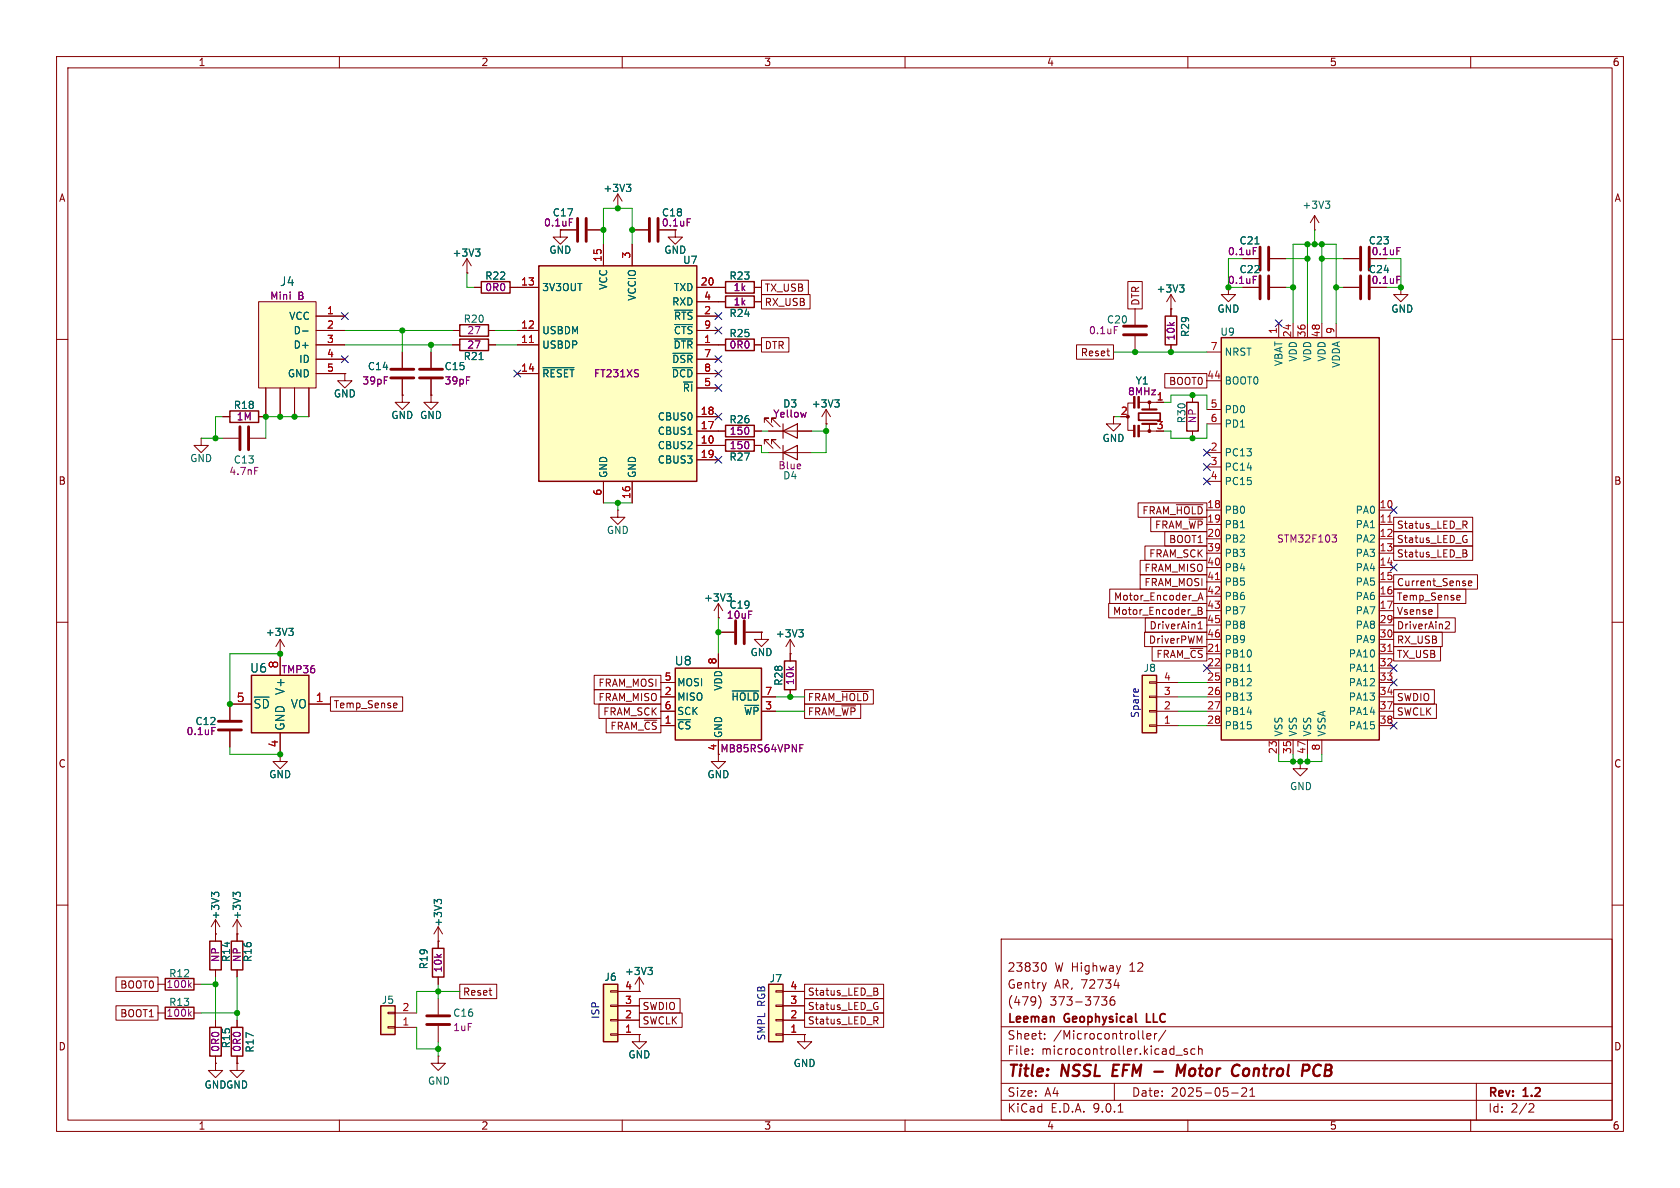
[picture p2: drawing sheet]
<svg xmlns="http://www.w3.org/2000/svg" width="297mm" height="210mm" viewBox="0 0 297 210" stroke-linecap="round" stroke-linejoin="round" font-family="sans-serif">
<g fill="none" stroke="#840000" stroke-width=".18">
<path d="M10 10h277v190h-277zM12 12h273v186h-273zM60 10v2M110 10v2M160 10v2M210 10v2M260 10v2M10 60h2M285 60h2M10 110h2M285 110h2M10 160h2"/>
<path d="M177 166h108v32h-108zM183.7 176.1a1.74 1.74 0 0 1-.1 2.2M184.5 170.2a.81 .81 0 0 1 .5 .6 .81 .81 0 0 1-.3 .8l-.2 .1M194.7 176.2h1l-.5 .6 .4 .1 .1 .5-.3 .3h-.4M197 174.2h.9M197 176.2a.59 .59 0 0 0-.8 .6v.6l.2 .2 .4 .1 .2-.1 .1-.5-.1-.3h-.5l-.3 .3M197.7 173.7v1M285 160h2M60 198v2M110 198v2M160 198v2M177 194.5h108"/>
<path d="M177 191.5h108M177 187.5h108M177 181.5h108M182.5 186.3v.1M182.5 185.5v.1M184.7 183.6v.1M184.7 182.8v.1M197 191.5v3M197.7 196.6h.8M202 182.2v1.3l.2 .2M202.7 183.2l.8-.1-.1-.3-.4-.1-.3 .2 .1 .7h.6M204.1 182.7v1"/>
<path d="M204.5 182.7l-.3 .1-.1 .2M206.1 182.1l-1.3 2M207.9 186.5h1.1M209.9 185.5l-.4-.1-.2 .2 .1 .2 .5 .2v.3h-.6M210 198v2M211.2 185.5l-.4-.1-.3 .3v.4l.2 .2h.5M211.9 185.5l.2-.1 .4 .1v.9M211.9 184.9v1.5M217.7 193.2h1.2M219.5 192.4l.6-.1 .2 .1 .1 .3-.9 1.1h.9M221 193.8h.8M221 192.7l.4-.4v1.5"/>
<path d="M260 198v2M261 191.5v6.5M270.5 195.1l.5 .1 .2 .3-1 1.1h1"/>
</g>
<path d="M196.9 188.2l-.3 2h1M204.1 189.4h1.5M208 190.2l.2-2 .5 1.4 .9-1.4-.3 2M220.5 188.9a.62 .62 0 0 0-.7 .4v.7a.52 .52 0 0 0 .8 .1M233.5 188.4a.88 .88 0 0 0-1 0 .88 .88 0 0 0-.3 1 .69 .69 0 0 0 .3 .7 .69 .69 0 0 0 .8-.1" fill="none" stroke="#840000" stroke-width=".4"/>
<path d="M202.7 179.2v1.5h.7" fill="none" stroke="#840000" stroke-width=".3"/>
<path d="M67.3 177.8h2.5v5.1h-2.5z" fill="#ffffc2"/>
<path d="M206 55.9h2v5.1h-2zM128.3 77.7h5v2.1h-5zM128.3 75.2h5v2h-5zM67.3 177.8h2.5v5.1h-2.5z" fill="none" stroke="#840000" stroke-width=".25"/>
<g fill="none" stroke="#840000" stroke-width=".18">
<path d="M200.7 54.6v2.8M200.7 59.4v2.8M207 54.6v1.3M127 78.7h1.3M127 76.2h1.3M133.3 78.7h1.3M133.3 76.2h1.3M146 74.9h.1M146 72.4l-.7 1.3M146 72.4l.8 1.3M146 72.4v2.5M196.8 73.7v1.2h-1.2l1.2 1.3 1.3-1.3h-1.3"/>
<path d="M196.8 73.7h.1M207 61v1.2M68.6 178.9h1.2v.3h-1.2zM69.8 179.1h3.9M68.6 181.5h1.2v.2h-1.2zM69.8 181.6h3.9"/>
</g>
<path d="M147.6 70.7h.7l-.4 .5M148.1 71.2l.2 .2v.3l-.2 .3" fill="none" stroke="#006464" stroke-width=".18"/>
<path d="M198.6 57.7h4.1M198.6 59.2h4.1" fill="none" stroke="#840000" stroke-width=".51"/>
<path d="M119.4 118.1h15.2v12.7h-15.2z" fill="#ffffc2"/>
<path d="M85.1 49.8h5.1v2h-5.1zM119.4 118.1h15.2v12.7h-15.2zM138.7 116.8h2v5.1h-2z" fill="none" stroke="#840000" stroke-width=".25"/>
<g fill="none" stroke="#840000" stroke-width=".18">
<path d="M83.8 50.8h1.3M90.2 50.8h1.2M99.1 40.6v1.3h1.2l-1.2 1.3-1.3-1.3h1.3M127 109.2h.1M127 106.7v2.5M127 115.6v2.5M127 111.8h2.8M127 106.7l-.8 1.3M127 106.7l.8 1.3M131.8 111.8h2.8M134.6 111.8v1.2h1.3l-1.3 1.3-1.3-1.3h1.3M134.6 111.8h.1"/>
<path d="M139.7 115.6h.1M139.7 113v3.8M139.7 113l-.8 1.3M139.7 113l.8 1.3M116.8 120.7h2.6M116.8 123.2h2.6M116.8 125.7h2.6M116.8 128.3h2.6M127 130.8v2.6M134.6 123.2h2.6M134.6 125.7h2.6M139.7 121.9v1.3"/>
</g>
<path d="M128.5 105h.8l-.4 .5M129.1 105.5l.2 .2v.3M141.2 111.3h.8l-.4 .5M141.8 111.8l.2 .2v.4l-.2 .2M129.4 122.1h4.7" fill="none" stroke="#006464" stroke-width=".18"/>
<path d="M141.4 132.2h.4M141.4 131.6h.6" fill="none" stroke="#840084" stroke-width=".18"/>
<path d="M130 109.7v4.1M131.6 109.7v4.1" fill="none" stroke="#840000" stroke-width=".51"/>
<path d="M106.7 174h2.5v10.2h-2.5z" fill="#ffffc2"/>
<path d="M106.7 174h2.5v10.2h-2.5z" fill="none" stroke="#840000" stroke-width=".25"/>
<path d="M107.9 177.7h1.3v.2h-1.3zM107.9 175.1h1.3v.3h-1.3zM109.2 177.8h3.8M109.2 175.3h3.8M107.9 182.8h1.3v.2h-1.3zM107.9 180.2h1.3v.3h-1.3zM109.2 182.9h3.8M109.2 180.3h3.8M113 182.9v1.3h1.3l-1.3 1.2-1.2-1.2h1.2M113 182.9h.1" fill="none" stroke="#840000" stroke-width=".18"/>
<path d="M95.2 47h28v38.1h-28z" fill="#ffffc2"/>
<path d="M95.2 47h28v38.1h-28z" fill="none" stroke="#840000" stroke-width=".25"/>
<g fill="none" stroke="#840000" stroke-width=".18">
<path d="M91.4 50.8h3.8M91.4 58.4h3.8M106.7 43.2v3.8M111.8 43.2v3.8M111.8 40.6h2.8M119.4 40.6v1.3h1.2l-1.2 1.3-1.3-1.3h1.3M123.2 50.8h3.8M123.2 58.4h3.8M123.2 53.3h3.8M123.2 55.9h3.8M91.4 61h3.8M91.4 66h3.8"/>
<path d="M123.2 61h3.8M123.2 66h3.8M123.2 63.5h3.8M123.2 68.6h3.8M123.2 73.7h3.8M123.2 76.2h3.8M123.2 78.7h3.8M106.7 85.1v3.8M111.8 85.1v3.8M123.2 81.3h3.8M127 133.4v1.2h1.3l-1.3 1.3-1.3-1.3h1.3M113 175.3h.1"/>
<path d="M113 172.7l-.7 1.3M113 172.7l.8 1.3M113 172.7v2.6M142.2 182.9v1.3h-1.2l1.2 1.2 1.3-1.2h-1.3M142.2 182.9h.1"/>
</g>
<path d="M93.6 60.5h.7" fill="none" stroke="#a90000" stroke-width=".18"/>
<path d="M119.2 59.9h3.3M119.3 54.8h3.2M119.3 57.4h3.2M96 65h5.5M118.9 65h3.6M119 62.5h3.5M114.5 171h.8l-.4 .5M115.1 171.5l.2 .2v.3l-.2 .3" fill="none" stroke="#006464" stroke-width=".18"/>
<path d="M114.8 38.6v4.1M116.3 38.6v4.1" fill="none" stroke="#840000" stroke-width=".51"/>
<path d="M121.5 38.7h.6" fill="none" stroke="#840084" stroke-width=".18"/>
<path d="M135.9 174h2.5v10.2h-2.5z" fill="#ffffc2"/>
<path d="M135.9 174h2.5v10.2h-2.5z" fill="none" stroke="#840000" stroke-width=".25"/>
<path d="M137.2 177.7h1.2v.2h-1.2zM137.2 175.1h1.2v.3h-1.2zM138.4 177.8h3.8M138.4 175.3h3.8M137.2 182.8h1.2v.2h-1.2zM137.2 180.2h1.2v.3h-1.2zM138.4 182.9h3.8M138.4 180.3h3.8" fill="none" stroke="#840000" stroke-width=".18"/>
<path d="M201.9 119.4h2.6v10.1h-2.6z" fill="#ffffc2"/>
<path d="M209.8 71.1h2v5.1h-2zM201.9 119.4h2.6v10.1h-2.6z" fill="none" stroke="#840000" stroke-width=".25"/>
<g fill="none" stroke="#840000" stroke-width=".18">
<path d="M207 54.6h.1M207 52.1l-.8 1.2M207 52.1l.8 1.2M207 52.1v2.5M247.6 50.8v1.3h1.3l-1.3 1.2-1.2-1.2h1.2M247.6 50.8h.1M210.8 69.9v1.2M210.8 76.2v1.3M109.2 90.2v1.2h1.3l-1.3 1.3-1.3-1.3h1.3M109.2 90.2h.1M203.2 128.1h1.3v.3h-1.3zM203.2 125.6h1.3v.3h-1.3z"/>
<path d="M203.2 123.1h1.3v.2h-1.3zM203.2 120.5h1.3v.3h-1.3zM204.5 128.3h3.8M204.5 125.7h3.8M204.5 123.2h3.8M204.5 120.7h3.8"/>
</g>
<path d="M208.5 50.4h.8l-.4 .4M209.1 50.8l.2 .3v.3l-.2 .2" fill="none" stroke="#006464" stroke-width=".18"/>
<path d="M215.9 59.7h27.9v71.1h-27.9z" fill="#ffffc2"/>
<path d="M81.3 59.9h5.1v2.1h-5.1zM81.3 57.4h5.1v2h-5.1zM128.3 59.9h5v2.1h-5zM128.3 49.8h5v2h-5zM128.3 52.3h5v2.1h-5zM215.9 59.7h27.9v71.1h-27.9zM40.6 72.6h5.1v2.1h-5.1z" fill="none" stroke="#840000" stroke-width=".25"/>
<g fill="none" stroke="#840000" stroke-width=".18">
<path d="M109.2 36.8h.1M109.2 34.3l-.7 1.3M109.2 34.3l.8 1.3M109.2 34.3v2.5M80 58.4h1.3M82.5 48.3h.1M82.5 45.7l-.7 1.3M82.5 45.7l.8 1.3M82.5 45.7v2.6M86.4 58.4h1.2M99.1 40.6h2.8M103.9 40.6h2.8"/>
<path d="M127 50.8h1.3M127 53.3h1.3M133.3 50.8h1.3M133.3 53.3h1.3M217.2 50.8v1.3h-1.3l1.3 1.2 1.2-1.2h-1.2M219.7 50.8h2.8M219.7 45.7h2.8M224.5 50.8h2.8M224.5 45.7h2.8M226.1 57.2v2.5M228.6 57.2v2.5M231.1 57.2v2.5"/>
<path d="M233.7 57.2v2.5M236.2 57.2v2.5M35.6 77.5v1.2h-1.3l1.3 1.3 1.2-1.3h-1.2M35.6 77.5h.1M39.4 73.7h1.2M39.4 77.5h2.8M44.2 77.5h2.8M45.7 73.7h1.3M61 66v1.3h1.2l-1.2 1.3-1.3-1.3h1.3M61 66h.1M71.1 69.9v1.2h1.3l-1.3 1.3-1.3-1.3h1.3M71.1 69.9h.1"/>
<path d="M71.1 62.2v2.8M71.1 67.1v2.8M76.2 69.9v1.2h1.3l-1.3 1.3-1.3-1.3h1.3M76.2 69.9h.1M76.2 62.2v2.8M76.2 67.1v2.8M80 61h1.3M86.4 61h1.2M127 61h1.3M133.3 61h1.3M135.1 78.5v-.8h.8h-.8l1.6 1.5M135.1 74.7v-.8h.8h-.8l1.6 1.5"/>
<path d="M135.9 76.2h7.6M136.4 78.5v-.8h.8h-.8l1.5 1.5M136.4 74.7v-.8h.8h-.8l1.5 1.5M213.4 62.2h2.5M213.4 67.3h2.5M213.4 72.4h2.5M213.4 74.9h2.5M135.9 80h7.6M213.4 80h2.5M213.4 82.6h2.5M213.4 85.1h2.5M213.4 90.2h2.5"/>
<path d="M213.4 92.7h2.5M213.4 95.3h2.5M213.4 97.8h2.5M243.8 90.2h2.6M243.8 92.7h2.6M243.8 95.3h2.6M243.8 97.8h2.6M213.4 100.3h2.5M213.4 102.9h2.5M213.4 105.4h2.5M213.4 108h2.5M213.4 110.5h2.5"/>
<path d="M213.4 113h2.5M213.4 115.6h2.5M213.4 118.1h2.5M243.8 100.3h2.6M243.8 102.9h2.6M243.8 105.4h2.6M243.8 108h2.6M243.8 110.5h2.6M243.8 113h2.6M243.8 115.6h2.6M243.8 118.1h2.6M213.4 120.7h2.5"/>
<path d="M213.4 123.2h2.5M213.4 125.7h2.5M213.4 128.3h2.5M226.1 130.8v2.6M228.6 130.8v2.6M231.1 130.8v2.6M233.7 130.8v2.6M243.8 120.7h2.6M243.8 123.2h2.6M243.8 125.7h2.6M243.8 128.3h2.6"/>
</g>
<path d="M245.4 92.3h.7M214.9 102.5h.7M214.9 115.2h.7M245.4 115.2h.7" fill="none" stroke="#a90000" stroke-width=".18"/>
<path d="M110.7 32.6h.8l-.4 .5M111.3 33.1l.2 .2v.3l-.2 .3M84.1 44h.7l-.4 .5M84.6 44.5l.2 .2v.3l-.2 .3M221.9 43.1h.7M84.7 63.6h.7M220.5 118.7h.7M242.3 118.7h.7" fill="none" stroke="#006464" stroke-width=".18"/>
<path d="M142.5 72.9l-.2 .8M45 82.6h.6M235.5 94.6h.8l-.4 .4 .3 .2 .1 .4-.3 .2h-.3" fill="none" stroke="#840084" stroke-width=".18"/>
<path d="M102.1 38.6v4.1M103.6 38.6v4.1M222.8 43.7v4.1M222.8 48.8v4M224.3 43.7v4.1M224.3 48.8v4M42.4 75.4v4.1M43.9 75.4v4.1M69.1 65.3h4.1M69.1 66.8h4.1M74.2 65.3h4M74.2 66.8h4" fill="none" stroke="#840000" stroke-width=".51"/>
<path d="M138.4 76.2l2.6-1.3v2.6zM138.4 74.9v2.6M138.4 78.7v2.6M138.4 80l2.6-1.3v2.6z" fill="none" stroke="#840000" stroke-width=".2"/>
<path d="M45.7 53.3h10.2v15.3h-10.2z" fill="#ffffc2"/>
<g fill="none" stroke="#840000" stroke-width=".18">
<path d="M232.4 38.1l-.8 1.3M232.4 38.1l.8 1.3M232.4 38.1v2.5M45.7 53.3h10.2v15.3h-10.2zM55.9 55.9h5.1M55.9 58.4h5.1M232.4 40.6h.1M47 68.6v5.1M49.5 68.6v5.1M52.1 68.6v5.1M54.6 68.6v5.1M55.9 61h5.1"/>
<path d="M55.9 63.5h5.1M55.9 66h5.1M200.5 71.2h-1.1v4.9h1M201.4 71.1h4.3M201.4 76.2h3.1M203.2 71.1v1.2M203.2 74.9v1.3M40.6 124.5v2.8M40.6 129.3v2.8M49.5 133.4v1.2h1.3l-1.3 1.3-1.2-1.3h1.2M49.5 133.4h.1M229.9 134.6v1.3h1.2l-1.2 1.3-1.3-1.3h1.3"/>
<path d="M229.9 134.6h.1"/>
</g>
<path d="M234.3 35.6h.8l-.4 .4M234.8 36l.3 .3v.3l-.3 .2M53.5 58.5h1" fill="none" stroke="#006464" stroke-width=".18"/>
<g fill="#840000" stroke="#840000" stroke-width=".18">
<path d="M201.2 70.1h.2v2h-.2z"/>
<path d="M200.4 70.1h.3v2h-.3z"/>
<path d="M201.2 75.2h.2v2h-.2z"/>
<path d="M200.4 75.2h.3v2h-.3z"/>
<circle cx="203.2" cy="71.1" r=".25"/>
<circle cx="199.4" cy="73.7" r=".25"/>
<circle cx="203.2" cy="76.2" r=".25"/>
</g>
<path d="M201.9 72.4h2.6M201.9 74.9h2.6" fill="none" stroke="#840000" stroke-width=".38"/>
<path d="M201.3 73h3.8v1.3h-3.8z" fill="none" stroke="#840000" stroke-width=".3"/>
<path d="M38.6 127.5h4.1M38.6 129h4.1" fill="none" stroke="#840000" stroke-width=".51"/>
<path d="M44.4 119.4h10.2v10.1h-10.2z" fill="#ffffc2"/>
<path d="M44.4 119.4h10.2v10.1h-10.2zM29.2 178.1h5.1v2h-5.1zM29.2 173h5.1v2h-5.1zM37.1 166.4h2v5.1h-2zM40.9 166.4h2v5.1h-2zM76.5 167.6h2v5.1h-2zM37.1 181.6h2v5.1h-2zM40.9 181.6h2v5.1h-2z" fill="none" stroke="#840000" stroke-width=".25"/>
<g fill="none" stroke="#840000" stroke-width=".18">
<path d="M109.2 36.8h.1M55.9 58.4h5.1M55.9 55.9h5.1M82.5 48.3h.1M83.8 50.8h1.3M90.2 50.8h5M91.4 58.4h3.8M99.1 40.6h2.8M103.9 40.6h2.8M106.7 43.2v3.8M111.8 43.2v3.8M111.8 40.6h2.8"/>
<path d="M123.2 50.8h5.1M123.2 58.4h3.8M123.2 53.3h5.1M123.2 55.9h3.8M133.3 50.8h1.3M133.3 53.3h1.3M134.6 52.1h8.6v2.5h-8.6zM134.6 59.7h4.9v2.5h-4.9zM134.6 49.5h8.3v2.6h-8.3zM199.4 49.8h2.5v4.8h-2.5zM207 54.6h.1M207 54.6v1.3"/>
<path d="M219.7 45.7h2.8M219.7 50.8h2.8M224.5 45.7h2.8M224.5 50.8h2.8M237.5 45.7h2.8M237.5 50.8h2.8M247.6 50.8h.1M39.4 73.7h1.2M47 68.6v5.1h-1.3M49.5 68.6v5.1M52.1 68.6v5.1M54.6 68.6v5.1"/>
<path d="M55.9 61h5.1M55.9 66h5.1M55.9 63.5h5.1M61 66h.1M71.1 69.9h.1M71.1 62.2v2.8M71.1 67.1v2.8M76.2 69.9h.1M76.2 62.2v2.8M76.2 67.1v2.8M80 61h1.3M86.4 61h1.2"/>
<path d="M91.4 61h3.8M91.4 66h3.8M123.2 78.7h5.1M123.2 76.2h5.1M123.2 61h5.1M123.2 66h3.8M123.2 63.5h3.8M123.2 68.6h3.8M123.2 73.7h3.8M133.3 78.7h1.3M133.3 76.2h1.3M133.3 61h1.3"/>
<path d="M135.9 76.2h2.5M141 76.2h2.5M146 74.9h.1M190.3 61h6.5v2.5h-6.5zM196.8 73.7h.1M204.5 71.1h1.2M205.9 66h7.5v2.6h-7.5zM207 61v1.2M106.7 85.1v3.8M111.8 85.1v3.8M123.2 81.3h3.8M201.2 88.9h12.2v2.5h-12.2z"/>
<path d="M201.6 99.1h11.8v2.5h-11.8zM202.4 96.5h11v2.6h-11zM203.4 91.4h10v2.6h-10zM205.9 94h7.5v2.5h-7.5zM208 89.2h4.7M246.4 91.4h14v2.6h-14zM246.4 94h14v2.5h-14zM246.4 96.5h14v2.6h-14zM258.6 92.1h.5l.3 .3-.2 .3-.6 .1M258.6 97.2l.6 .1 .1 .3-.2 .2M258.6 97.8h.5M258.9 92.8l.5 .6"/>
<path d="M259 94.7h.3M259.1 97.8l.3 .2-.1 .3-.7 .2M259.1 95.4h.3v.4l-.3 .1M49.5 115.6h.1M49.5 113v6.4M49.5 113l-.7 1.3M49.5 113l.8 1.3M105 119.4h11.8v2.5h-11.8zM127 109.2h.1M127 111.8h2.8M127 115.6v2.5M131.8 111.8h2.8"/>
<path d="M134.6 111.8h.1M139.7 115.6h.1M139.7 115.6v1.2M196 106.7h17.4v2.5h-17.4zM196.2 104.1h17.2v2.6h-17.2zM201.6 101.6h11.8v2.5h-11.8zM202.3 111.8h11.1v2.5h-11.1zM202.5 109.2h10.9v2.6h-10.9zM203.7 114.3h9.7v2.5h-9.7zM210.5 108.7h1M210.7 106.2h1M211.8 106.1l.4-1.3 .5 1.3"/>
<path d="M211.8 107.4h.4l.3 .2-.3 .4 .3 .1v.3l-.2 .2h-.5zM211.8 108h.4M211.8 111.2h.7M211.8 110.3l.4-.4v1.3M211.9 105.7h.6M246.4 101.6h14.8v2.5h-14.8zM246.4 104.1h12.7v2.6h-12.7zM246.4 114.3h8.3v2.5h-8.3zM246.4 106.7h7.8v2.5h-7.8zM246.4 111.8h8.6v2.5h-8.6zM246.4 109.2h10.9v2.6h-10.9zM255.6 110l.4-.1 .3 .4-.8 .9h.8"/>
<path d="M257.7 105.2l.4 .1v.2l-.6 .2M258.1 106l-.4 .1M259.6 103.1l.6-.1-.1-.2-.3-.1-.2 .2 .1 .6h.4M40.6 129.3v2.8M44.4 124.5h-3.8v2.8M49.5 133.4h.1M49.5 129.5v3.9M54.6 124.5h3.8M58.4 123.2h12.8v2.5h-12.8zM69.8 124.3h.3l.1 .3-.6 .1M70.1 125.1h-.3M105 121.9h11.8v2.6h-11.8z"/>
<path d="M105.9 124.5h10.9v2.5h-10.9zM107.2 127h9.6v2.5h-9.6zM116.8 120.7h2.6M116.8 123.2h2.6M116.8 125.7h2.6M116.8 128.3h2.6M127 130.8v2.6M134.6 123.2h2.6M134.6 125.7h2.6M139.7 121.9v1.3M142.2 124.5h10v2.5h-10zM142.2 121.9h12.2v2.6h-12.2z"/>
<path d="M148.8 122.2h4.7M246.4 121.9h7.2v2.6h-7.2zM246.4 124.5h7.5v2.5h-7.5zM20.5 177.8h7.4v2.5h-7.4zM20.5 172.7h7.4v2.6h-7.4zM27.9 179.1h1.3M27.9 174h1.3M34.3 179.1h1.3M34.3 174h1.3M38.1 165.1h.1M38.1 162.6v3.8M38.1 171.5v1.2"/>
<path d="M38.1 162.6l-.8 1.2M38.1 162.6l.8 1.2M41.9 165.1h.1M41.9 162.6v3.8M41.9 171.5v1.2M41.9 162.6l-.8 1.2M41.9 162.6l.8 1.2M77.5 166.4h.1M77.5 163.8v3.8M77.5 172.7v1.3M77.5 176.5v2.8M77.5 163.8l-.8 1.3"/>
<path d="M77.5 163.8l.7 1.3M81.3 174h6.5v2.5h-6.5zM109.2 177.8h3.8M109.2 175.3h3.8M113 176.5h7.2v2.6h-7.2zM113 179.1h7.6v2.5h-7.6zM113 175.3h.1M138.4 177.8h3.8M138.4 175.3h3.8M142.2 174h14v2.5h-14zM142.2 176.5h14v2.6h-14zM142.2 179.1h14v2.5h-14z"/>
<path d="M154.5 179.7h.5l.2 .3-.1 .3-.6 .1M154.5 174.7l.6 .1 .1 .2-.3 .3M154.5 175.3h.4M154.9 177.2l.3 .1M154.9 175.3l.3 .2v.3l-.7 .1M155 177.9h.2v.4l-.2 .2M38.1 188v1.2h1.3l-1.3 1.3-1.3-1.3h1.3M38.1 188h.1M38.1 180.3v1.3M38.1 186.7v1.3M41.9 188v1.2h1.3l-1.3 1.3-1.3-1.3h1.3M41.9 188h.1"/>
<path d="M41.9 180.3v1.3M41.9 186.7v1.3M77.5 186.7v1.3h1.2l-1.2 1.2-1.3-1.2h1.3M77.5 186.7h.1M77.5 181.4v2.8M109.2 182.9h3.8M109.2 180.3h3.8M113 182.9h.1M138.4 182.9h3.8M138.4 180.3h3.8M142.2 182.9h.1M154.8 180.4l.4 .6"/>
</g>
<path d="M121.5 38.7h.6M247 43.8h.6M247 48.8h.6M142.5 72.9l-.2 .8M141.4 132.2h.4M141.4 131.6h.6M33.5 179.2l.3 .4M33.5 174.1l.3 .5M33.8 178.8l-.4 .5M33.8 173.7l-.4 .5" fill="none" stroke="#840084" stroke-width=".18"/>
<g fill="none" stroke="#006464" stroke-width=".18">
<path d="M110.7 32.6h.8l-.4 .5M111.3 33.1l.2 .2v.3l-.2 .3M53.5 58.5h1M84.1 44h.7l-.4 .5M84.6 44.5l.2 .2v.3l-.2 .3M119.2 59.9h3.3M119.3 54.8h3.2M119.3 57.4h3.2M208.5 50.4h.8l-.4 .4M209.1 50.8l.2 .3v.3l-.2 .2M221.9 43.1h.7M84.7 63.6h.7"/>
<path d="M96 65h5.5M118.9 65h3.6M119 62.5h3.5M147.6 70.7h.7l-.4 .5M148.1 71.2l.2 .2v.3l-.2 .3M51 111.1h.8l-.4 .5M51.6 111.6l.2 .2v.3l-.2 .2M128.5 105h.8l-.4 .5M129.1 105.5l.2 .2v.3M141.2 111.3h.8l-.4 .5M141.8 111.8l.2 .2v.4l-.2 .2M129.4 122.1h4.7"/>
<path d="M37.9 158l.2-.3h.3l.3 .3M37.9 158.1l-.5-.4v.8M41.7 158.1l-.5-.4v.8M41.7 158l.2-.3h.3l.3 .3M77.3 159.4l-.5-.4v.8M77.3 159.2l.2-.2h.3l.2 .2M114.5 171h.8l-.4 .5M115.1 171.5l.2 .2v.3l-.2 .3"/>
</g>
<path d="M240.5 43.7v4.1M240.5 48.8v4M242.1 43.7v4.1M242.1 48.8v4M75.4 179.6h4.1M75.4 181.1h4.1" fill="none" stroke="#840000" stroke-width=".51"/>
<g fill="none" stroke="#009600" stroke-width=".18">
<path d="M61 58.4h19M71.1 58.4v3.8M82.5 48.3v2.5h1.3M87.6 58.4h3.8M106.7 43.2v-6.4h5.1v6.4M217.2 45.7v5.1M227.3 50.8h1.3M227.3 45.7h3.8M228.6 57.2v-14h7.6v14M231.1 43.2v14M232.4 40.6v2.6M233.7 43.2v14"/>
<path d="M233.7 45.7h3.8M236.2 50.8h1.3M245.1 45.7h2.5v5.1h-2.5M35.6 77.5h3.8M39.4 73.7h-1.3v3.8M54.6 73.7h-7.6v3.8M61 61h19M76.2 61v1.2M87.6 61h3.8M134.6 78.7v1.3h1.3M134.6 76.2h1.3M143.5 76.2h2.5"/>
<path d="M146 74.9v5.1h-2.5M196.8 73.7h1.3M196.8 62.2h16.6M205.7 71.1h1.3v-1.2h6.4v2.5M213.4 74.9v2.6h-6.4v-1.3h-1.3M106.7 88.9h5.1M109.2 88.9v1.3M49.5 115.6h-8.9v8.9M127 109.2v6.4M40.6 132.1v1.3h8.9M137.2 123.2h5M137.2 125.7h5"/>
<path d="M208.3 128.3h5.1M208.3 123.2h5.1M208.3 125.7h5.1M208.3 120.7h5.1M226.1 133.4v1.2h7.6v-1.2M228.6 133.4v1.2M231.1 133.4v1.2M35.6 174h2.5M35.6 179.1h6.3M38.1 172.7v7.6M41.9 172.7v7.6M77.5 174v2.5"/>
<path d="M81.3 175.3h-7.6v3.8M73.7 181.6v3.8h3.8M77.5 184.2v2.5"/>
</g>
<g fill="none" stroke="#000084" stroke-width=".18">
<path d="M60.4 55.3l1.2 1.2M61.6 55.3l-1.2 1.2M126.4 57.8l1.2 1.2M126.4 55.3l1.2 1.2M127.6 57.8l-1.2 1.2M127.6 55.3l-1.2 1.2M225.5 56.5l1.2 1.3M226.7 56.5l-1.2 1.3M60.4 62.9l1.2 1.2M61.6 62.9l-1.2 1.2M90.8 65.4l1.2 1.2M92 65.4l-1.2 1.2"/>
<path d="M126.4 62.9l1.2 1.2M126.4 65.4l1.2 1.2M126.4 68l1.2 1.2M126.4 73.1l1.2 1.2M127.6 62.9l-1.2 1.2M127.6 65.4l-1.2 1.2M127.6 68l-1.2 1.2M127.6 73.1l-1.2 1.2M212.8 79.4l1.2 1.2M214 79.4l-1.2 1.2M126.4 80.7l1.2 1.2M127.6 80.7l-1.2 1.2"/>
<path d="M212.8 84.5l1.2 1.2M212.8 81.9l1.2 1.3M214 84.5l-1.2 1.2M214 81.9l-1.2 1.3M245.8 99.7l1.2 1.2M245.8 89.6l1.2 1.2M247 99.7l-1.2 1.2M247 89.6l-1.2 1.2M212.8 117.5l1.2 1.2M214 117.5l-1.2 1.2M245.8 117.5l1.2 1.2M247 117.5l-1.2 1.2"/>
<path d="M245.8 127.7l1.2 1.2M245.8 120l1.2 1.3M247 127.7l-1.2 1.2M247 120l-1.2 1.3"/>
</g>
<path d="M93.6 60.5h.7" fill="none" stroke="#a90000" stroke-width=".18"/>
<g fill="#009600" stroke="#009600" stroke-width=".18">
<circle cx="106.7" cy="40.6" r=".46"/>
<circle cx="111.8" cy="40.6" r=".46"/>
<circle cx="109.2" cy="88.9" r=".46"/>
<circle cx="109.2" cy="36.8" r=".46"/>
<circle cx="217.2" cy="50.8" r=".46"/>
<circle cx="231.1" cy="43.2" r=".46"/>
<circle cx="232.4" cy="43.2" r=".46"/>
<circle cx="210.8" cy="69.9" r=".46"/>
<circle cx="233.7" cy="43.2" r=".46"/>
<circle cx="231.1" cy="45.7" r=".46"/>
<circle cx="228.6" cy="50.8" r=".46"/>
<circle cx="49.5" cy="115.6" r=".46"/>
<circle cx="49.5" cy="133.4" r=".46"/>
<circle cx="77.5" cy="185.4" r=".46"/>
<circle cx="77.5" cy="175.3" r=".46"/>
<circle cx="41.9" cy="179.1" r=".46"/>
<circle cx="38.1" cy="174" r=".46"/>
<circle cx="40.6" cy="124.5" r=".46"/>
<circle cx="231.1" cy="134.6" r=".46"/>
<circle cx="229.9" cy="134.6" r=".46"/>
<circle cx="228.6" cy="134.6" r=".46"/>
<circle cx="52.1" cy="73.7" r=".46"/>
<circle cx="49.5" cy="73.7" r=".46"/>
<circle cx="47" cy="73.7" r=".46"/>
<circle cx="71.1" cy="58.4" r=".46"/>
<circle cx="38.1" cy="77.5" r=".46"/>
<circle cx="76.2" cy="61" r=".46"/>
<circle cx="247.6" cy="50.8" r=".46"/>
<circle cx="233.7" cy="45.7" r=".46"/>
<circle cx="236.2" cy="50.8" r=".46"/>
<circle cx="127" cy="111.8" r=".46"/>
<circle cx="139.7" cy="123.2" r=".46"/>
<circle cx="200.7" cy="62.2" r=".46"/>
<circle cx="207" cy="62.2" r=".46"/>
<circle cx="146" cy="76.2" r=".46"/>
<circle cx="210.8" cy="77.5" r=".46"/>
</g>
<g font-size="2.8" fill="#840000">
<text x="178" y="190.9">Title:</text>
<text x="187.7" y="190.9">NSSL</text>
<text x="197.5" y="190.9">EFM</text>
<text x="210.4" y="190.9">Motor</text>
<text x="221" y="190.9">Control</text>
<text x="234.2" y="190.9">PCB</text>
</g>
<g font-size="2.1" fill="#006464">
<text x="49.4" y="50.8">J4</text>
<text x="44.1" y="119.1">U6</text>
<text x="119.2" y="117.8">U8</text>
<text x="44.7" y="125.4">~{SD} VO</text>
<text x="50.5" y="122.9" transform="rotate(-90 50.5 122.9)">V+</text>
<text x="50.5" y="129.3" transform="rotate(-90 50.5 129.3)">GND</text>
</g>
<g font-size="2.1" fill="#a90000">
<text x="49.3" y="118.3" transform="rotate(-90 49.3 118.3)">8</text>
<text x="41.8" y="124.2">5</text>
<text x="55.7" y="124.2">1</text>
<text x="49.3" y="132.2" transform="rotate(-90 49.3 132.2)">4</text>
</g>
<g font-size="2.1" fill="#840000">
<text x="178" y="172">23830</text>
<text x="186.4" y="172">W Highway</text>
<text x="199.8" y="172">12</text>
<text x="178" y="178">(479)</text>
<text x="178" y="175">Gentry</text>
<text x="185.6" y="178">373-3736</text>
<text x="186.4" y="175">AR, 72734</text>
<text x="178" y="184">Sheet:</text>
<text x="178" y="181.2">Leeman</text>
<text x="186.2" y="184">/Microcontroller/</text>
<text x="188.2" y="181.2">Geophysical</text>
<text x="203.3" y="181.2">LLC</text>
<text x="178" y="186.7">File:</text>
<text x="184.1" y="186.7">microcontroller.kicad_sch</text>
<text x="178" y="196.9">KiCad</text>
<text x="178" y="194.1">Size:</text>
<text x="184.7" y="194.1">A4</text>
<text x="185.7" y="196.9">E.D.A.</text>
<text x="193.3" y="196.9">9.0.1</text>
<text x="200" y="194.1">Date:</text>
<text x="207" y="194.1">2025-05-21</text>
<text x="263" y="194.3">Rev:</text>
<text x="263" y="196.9">Id:</text>
<text x="267.1" y="196.9">2/2</text>
<text x="269.4" y="194.3">1.2</text>
</g>
<g font-size="1.8" fill="#840000">
<text x="35" y="11.9">1</text>
<text x="85" y="11.9">2</text>
<text x="135" y="11.9">3</text>
<text x="185" y="11.9">4</text>
<text x="235" y="11.9">5</text>
<text x="285" y="11.9">6</text>
<text x="10.3" y="35.9">A</text>
<text x="285.3" y="35.9">A</text>
<text x="116.9" y="40.2">0.1uF</text>
<text x="242.4" y="45.3">0.1uF</text>
<text x="135.1" y="51.8">TX_USB</text>
<text x="242.4" y="50.4">0.1uF</text>
<text x="135.1" y="54.3">RX_USB</text>
<text x="201.6" y="54.1" transform="rotate(-90 201.6 54.1)">DTR</text>
<text x="135.1" y="61.9">DTR</text>
<text x="191" y="63.2">Reset</text>
<text x="206.6" y="68.3">BOOT0</text>
<text x="10.3" y="85.9">B</text>
<text x="285.3" y="85.9">B</text>
<text x="201.9" y="91.1">FRAM_~{HOLD}</text>
<text x="204.1" y="93.7">FRAM_~{WP}</text>
<text x="246.9" y="93.7">Status_LED_R</text>
<text x="202.2" y="101.3">FRAM_MISO</text>
<text x="203.1" y="98.7">FRAM_SCK</text>
<text x="206.6" y="96.2">BOOT1</text>
<text x="246.9" y="96.2">Status_LED_G</text>
<text x="246.9" y="98.7">Status_LED_B</text>
<text x="196.8" y="106.4">Motor_Encoder_A</text>
<text x="202.2" y="103.8">FRAM_MOSI</text>
<text x="246.9" y="103.8">Current_Sense</text>
<text x="246.9" y="106.4">Temp_Sense</text>
<text x="196.7" y="108.9">Motor_Encoder_B</text>
<text x="203" y="114">DriverPWM</text>
<text x="203.1" y="111.4">DriverAin1</text>
<text x="246.9" y="108.9">Vsense</text>
<text x="246.9" y="114">RX_USB</text>
<text x="246.9" y="111.4">DriverAin2</text>
<text x="204.3" y="116.5">FRAM_~{CS}</text>
<text x="246.9" y="116.5">TX_USB</text>
<text x="58.9" y="125.4">Temp_Sense</text>
<text x="105.7" y="124.1">FRAM_MISO</text>
<text x="105.7" y="121.6">FRAM_MOSI</text>
<text x="142.7" y="124.1">FRAM_~{HOLD}</text>
<text x="246.9" y="124.1">SWDIO</text>
<text x="106.5" y="126.7">FRAM_SCK</text>
<text x="107.8" y="129.2">FRAM_~{CS}</text>
<text x="142.7" y="126.7">FRAM_~{WP}</text>
<text x="246.9" y="126.7">SWCLK</text>
<text x="10.3" y="135.9">C</text>
<text x="285.3" y="135.9">C</text>
<text x="21.2" y="174.9">BOOT0</text>
<text x="81.8" y="176.2">Reset</text>
<text x="113.5" y="178.8">SWDIO</text>
<text x="142.7" y="176.2">Status_LED_B</text>
<text x="142.7" y="178.8">Status_LED_G</text>
<text x="10.3" y="185.9">D</text>
<text x="21.2" y="180">BOOT1</text>
<text x="113.5" y="181.3">SWCLK</text>
<text x="142.7" y="181.3">Status_LED_R</text>
<text x="285.3" y="185.9">D</text>
<text x="35" y="199.9">1</text>
<text x="85" y="199.9">2</text>
<text x="135" y="199.9">3</text>
<text x="185" y="199.9">4</text>
<text x="235" y="199.9">5</text>
<text x="285" y="199.9">6</text>
</g>
<g font-size="1.8" fill="#006464">
<text x="106.6" y="34.1">+3V3</text>
<text x="230.1" y="37.1">+3V3</text>
<text x="79.9" y="45.6">+3V3</text>
<text x="97" y="45.1">GND</text>
<text x="117.3" y="45.1">GND</text>
<text x="120.7" y="46.8">U7</text>
<text x="95.8" y="51.7">3V3OUT</text>
<text x="107.5" y="51.3" transform="rotate(-90 107.5 51.3)">VCC</text>
<text x="112.6" y="53.3" transform="rotate(-90 112.6 53.3)">VCCIO</text>
<text x="119" y="51.7">TXD</text>
<text x="128.9" y="49.6">R23</text>
<text x="204.4" y="51.9">+3V3</text>
<text x="51" y="56.7">VCC</text>
<text x="51.8" y="59.3">D-</text>
<text x="81.9" y="57.3">R20</text>
<text x="95.8" y="59.3">USBDM</text>
<text x="118.7" y="54.2">RXD</text>
<text x="119" y="56.7">~{RTS}</text>
<text x="119" y="59.3">~{CTS}</text>
<text x="128.9" y="56.2">R24</text>
<text x="210.4" y="59.7" transform="rotate(-90 210.4 59.7)">R29</text>
<text x="215.1" y="55.5">GND</text>
<text x="215.7" y="59.5">U9</text>
<text x="245.9" y="55.5">GND</text>
<text x="51.8" y="61.8">D+</text>
<text x="52.8" y="64.4">ID</text>
<text x="64.9" y="65.6">C14</text>
<text x="78.5" y="65.6">C15</text>
<text x="81.9" y="63.9">R21</text>
<text x="95.8" y="61.8">USBDP</text>
<text x="118.7" y="64.4">~{DSR}</text>
<text x="119" y="61.8">~{DTR}</text>
<text x="216.4" y="63.1">NRST</text>
<text x="226.9" y="64.8" transform="rotate(-90 226.9 64.8)">VBAT</text>
<text x="229.5" y="64" transform="rotate(-90 229.5 64)">VDD</text>
<text x="232" y="64" transform="rotate(-90 232 64)">VDD</text>
<text x="234.5" y="64" transform="rotate(-90 234.5 64)">VDD</text>
<text x="237.1" y="65.1" transform="rotate(-90 237.1 65.1)">VDDA</text>
<text x="50.8" y="66.9">GND</text>
<text x="58.9" y="70.5">GND</text>
<text x="95.8" y="66.9">~{RESET} FT231XS</text>
<text x="118.7" y="66.9">~{DCD}</text>
<text x="120.6" y="69.4">~{RI}</text>
<text x="216.4" y="68.2">BOOT0</text>
<text x="41.2" y="72.5">R18</text>
<text x="69.1" y="74.3">GND GND</text>
<text x="116.2" y="74.5">CBUS0</text>
<text x="116.2" y="77.1">CBUS1</text>
<text x="128.9" y="75">R26</text>
<text x="143.4" y="72.2">+3V3</text>
<text x="209.8" y="74.9" transform="rotate(-90 209.8 74.9)">R30</text>
<text x="216.4" y="73.3">PD0</text>
<text x="216.4" y="75.8">PD1</text>
<text x="33.5" y="81.9">GND</text>
<text x="116.2" y="79.6">CBUS2</text>
<text x="116.2" y="82.1">CBUS3</text>
<text x="128.9" y="81.6">R27</text>
<text x="194.8" y="78.3">GND</text>
<text x="216.4" y="80.9">PC13</text>
<text x="216.4" y="83.4">PC14</text>
<text x="107.5" y="84.6" transform="rotate(-90 107.5 84.6)">GND</text>
<text x="112.6" y="84.6" transform="rotate(-90 112.6 84.6)">GND</text>
<text x="138.4" y="84.9">D4</text>
<text x="216.4" y="86">PC15</text>
<text x="107.2" y="94.6">GND</text>
<text x="216.4" y="91">PB0</text>
<text x="216.4" y="93.6">PB1</text>
<text x="239.6" y="91">PA0</text>
<text x="239.6" y="93.6">PA1</text>
<text x="216.4" y="96.1">PB2</text>
<text x="216.4" y="98.7">PB3</text>
<text x="216.4" y="101.2">PB4</text>
<text x="239.6" y="96.1">PA2</text>
<text x="239.6" y="98.7">PA3</text>
<text x="239.6" y="101.2">PA4</text>
<text x="124.4" y="106.5">+3V3</text>
<text x="216.4" y="103.7">PB5</text>
<text x="216.4" y="106.3">PB6</text>
<text x="239.6" y="103.7">PA5</text>
<text x="239.6" y="106.3">PA6</text>
<text x="46.9" y="112.6">+3V3</text>
<text x="137.1" y="112.9">+3V3</text>
<text x="216.4" y="108.8">PB7</text>
<text x="216.4" y="111.4">PB8</text>
<text x="216.4" y="113.9">PB9</text>
<text x="239.6" y="108.8">PA7</text>
<text x="239.6" y="111.4">PA8</text>
<text x="239.6" y="113.9">PA9</text>
<text x="132.6" y="116.2">GND</text>
<text x="202.1" y="119">J8</text>
<text x="216.4" y="116.4">PB10</text>
<text x="216.4" y="119">PB11</text>
<text x="238.4" y="116.4">PA10</text>
<text x="238.4" y="119">PA11</text>
<text x="119.6" y="121.5">MOSI</text>
<text x="119.6" y="124.1">MISO</text>
<text x="127.9" y="122.2" transform="rotate(-90 127.9 122.2)">VDD</text>
<text x="129.2" y="124.1">~{HOLD}</text>
<text x="138.5" y="121.3" transform="rotate(-90 138.5 121.3)">R28</text>
<text x="216.4" y="121.5">PB12</text>
<text x="216.4" y="124.1">PB13</text>
<text x="238.4" y="121.5">PA12</text>
<text x="238.4" y="124.1">PA13</text>
<text x="119.6" y="126.6">SCK</text>
<text x="119.6" y="129.1">~{CS}</text>
<text x="127.9" y="130.6" transform="rotate(-90 127.9 130.6)">GND</text>
<text x="131.4" y="126.6">~{WP}</text>
<text x="216.4" y="126.6">PB14</text>
<text x="216.4" y="129.1">PB15</text>
<text x="226.9" y="130.3" transform="rotate(-90 226.9 130.3)">VSS</text>
<text x="229.5" y="130.3" transform="rotate(-90 229.5 130.3)">VSS</text>
<text x="232" y="130.3" transform="rotate(-90 232 130.3)">VSS</text>
<text x="234.5" y="130.3" transform="rotate(-90 234.5 130.3)">VSSA</text>
<text x="238.4" y="126.6">PA14</text>
<text x="238.4" y="129.1">PA15</text>
<text x="47.5" y="137.8">GND</text>
<text x="125" y="137.8">GND</text>
<text x="228" y="139.9">GND</text>
<text x="39" y="162.7" transform="rotate(-90 39 162.7)">+3V3</text>
<text x="42.8" y="162.7" transform="rotate(-90 42.8 162.7)">+3V3</text>
<text x="78.3" y="163.9" transform="rotate(-90 78.3 163.9)">+3V3</text>
<text x="40.9" y="170.2" transform="rotate(-90 40.9 170.2)">R14</text>
<text x="44.7" y="170.2" transform="rotate(-90 44.7 170.2)">R16</text>
<text x="75.8" y="171.4" transform="rotate(-90 75.8 171.4)">R19</text>
<text x="106.8" y="173.6">J6</text>
<text x="110.4" y="172.6">+3V3</text>
<text x="136" y="173.8">J7</text>
<text x="67.4" y="177.6">J5</text>
<text x="80" y="179.9">C16</text>
<text x="45.1" y="186.2" transform="rotate(-90 45.1 186.2)">R17</text>
<text x="75.6" y="191.9">GND</text>
<text x="111" y="187.3">GND</text>
<text x="140.2" y="188.8">GND</text>
<text x="36.1" y="192.6">GNDGND</text>
</g>
<g font-size="1.8" fill="#840084">
<text x="96.1" y="40.2">0.1uF</text>
<text x="97.6" y="38.5">C17</text>
<text x="116.9" y="38.5">C18</text>
<text x="217" y="45.3">0.1uF</text>
<text x="219" y="43.4">C21</text>
<text x="241.9" y="43.4">C23</text>
<text x="47.7" y="53.2">Mini</text>
<text x="52.7" y="53.2">B</text>
<text x="85.7" y="49.6">R22</text>
<text x="85.7" y="51.7">0R0</text>
<text x="129.6" y="51.7">1k</text>
<text x="217" y="50.4">0.1uF</text>
<text x="219" y="48.5">C22</text>
<text x="241.9" y="48.5">C24</text>
<text x="82.5" y="59.3">27</text>
<text x="128.9" y="59.8">R25</text>
<text x="129.6" y="54.2">1k</text>
<text x="192.4" y="59.3">0.1uF</text>
<text x="195.6" y="57.4">C20</text>
<text x="82.5" y="61.8">27</text>
<text x="128.9" y="61.8">0R0</text>
<text x="207.9" y="60.3" transform="rotate(-90 207.9 60.3)">10k</text>
<text x="64" y="68.2">39pF</text>
<text x="78.5" y="68.2">39pF</text>
<text x="199.3" y="70.1">8MHz</text>
<text x="200.7" y="68.2">Y1</text>
<text x="41.7" y="74.5">1M</text>
<text x="128.9" y="77.1">150</text>
<text x="136.6" y="74">Yellow</text>
<text x="138.4" y="72.2">D3</text>
<text x="211.7" y="74.9" transform="rotate(-90 211.7 74.9)">NP</text>
<text x="41.2" y="82.1">C13</text>
<text x="128.9" y="79.6">150</text>
<text x="137.5" y="83.2">Blue</text>
<text x="40.4" y="84.2">4.7nF</text>
<text x="225.7" y="96.1">STM32F103</text>
<text x="128.9" y="107.8">C19</text>
<text x="128.4" y="109.6">10uF</text>
<text x="49.7" y="119.2">TMP36</text>
<text x="140.6" y="121.2" transform="rotate(-90 140.6 121.2)">10k</text>
<text x="32.9" y="130.1">0.1uF</text>
<text x="34.5" y="128.4">C12</text>
<text x="127.3" y="133.2">MB85RS64VPNF</text>
<text x="29.8" y="172.9">R12</text>
<text x="39" y="170.2" transform="rotate(-90 39 170.2)">NP</text>
<text x="42.8" y="170.2" transform="rotate(-90 42.8 170.2)">NP</text>
<text x="78.3" y="172" transform="rotate(-90 78.3 172)">10k</text>
<text x="29.3" y="179.9">100k</text>
<text x="29.3" y="174.9">100k</text>
<text x="29.8" y="178">R13</text>
<text x="40.9" y="185.4" transform="rotate(-90 40.9 185.4)">R15</text>
<text x="80" y="182.5">1uF</text>
<text x="39" y="186" transform="rotate(-90 39 186)">0R0</text>
<text x="42.8" y="186" transform="rotate(-90 42.8 186)">0R0</text>
</g>
<g font-size="1.8" fill="#a90000">
<text x="106.4" y="46.4" transform="rotate(-90 106.4 46.4)">15</text>
<text x="111.5" y="45.8" transform="rotate(-90 111.5 45.8)">3</text>
<text x="92" y="50.5">13</text>
<text x="123.8" y="50.5">20</text>
<text x="124.4" y="53.1">4</text>
<text x="57.7" y="55.6">1</text>
<text x="57.7" y="58.2">2</text>
<text x="92" y="58.2">12</text>
<text x="124.4" y="55.6">2</text>
<text x="124.4" y="58.2">9</text>
<text x="225.8" y="59.1" transform="rotate(-90 225.8 59.1)">1</text>
<text x="228.3" y="59.7" transform="rotate(-90 228.3 59.7)">24</text>
<text x="230.9" y="59.7" transform="rotate(-90 230.9 59.7)">36</text>
<text x="233.4" y="59.7" transform="rotate(-90 233.4 59.7)">48</text>
<text x="236" y="59.1" transform="rotate(-90 236 59.1)">9</text>
<text x="57.7" y="60.7">3</text>
<text x="57.7" y="63.2">4</text>
<text x="57.7" y="65.8">5</text>
<text x="92" y="60.7">11</text>
<text x="92" y="65.8">14</text>
<text x="124.4" y="60.7">1</text>
<text x="124.4" y="63.2">7</text>
<text x="124.4" y="65.8">8</text>
<text x="213.9" y="62">7</text>
<text x="124.4" y="68.3">5</text>
<text x="204.4" y="70.9">1</text>
<text x="213.3" y="67.1">44</text>
<text x="123.8" y="73.4">18</text>
<text x="123.8" y="75.9">17</text>
<text x="198" y="73.4">2</text>
<text x="204.4" y="75.9">3</text>
<text x="213.9" y="72.1">5</text>
<text x="213.9" y="74.7">6</text>
<text x="123.8" y="78.5">10</text>
<text x="123.8" y="81">19</text>
<text x="213.9" y="79.8">2</text>
<text x="213.9" y="82.3">3</text>
<text x="106.4" y="87.7" transform="rotate(-90 106.4 87.7)">6</text>
<text x="111.5" y="88.3" transform="rotate(-90 111.5 88.3)">16</text>
<text x="213.3" y="89.9">18</text>
<text x="213.9" y="84.8">4</text>
<text x="243.8" y="89.9">10</text>
<text x="213.3" y="92.5">19</text>
<text x="213.3" y="95">20</text>
<text x="243.8" y="92.5">11</text>
<text x="243.8" y="95">12</text>
<text x="213.3" y="97.5">39</text>
<text x="213.3" y="100.1">40</text>
<text x="243.8" y="97.5">13</text>
<text x="243.8" y="100.1">14</text>
<text x="213.3" y="102.6">41</text>
<text x="213.3" y="105.2">42</text>
<text x="213.3" y="107.7">43</text>
<text x="243.8" y="102.6">15</text>
<text x="243.8" y="105.2">16</text>
<text x="243.8" y="107.7">17</text>
<text x="213.3" y="110.2">45</text>
<text x="213.3" y="112.8">46</text>
<text x="243.8" y="110.2">29</text>
<text x="243.8" y="112.8">30</text>
<text x="126.7" y="117.5" transform="rotate(-90 126.7 117.5)">8</text>
<text x="213.3" y="115.3">21</text>
<text x="213.3" y="117.9">22</text>
<text x="243.8" y="115.3">31</text>
<text x="243.8" y="117.9">32</text>
<text x="117.4" y="120.4">5</text>
<text x="117.4" y="122.9">2</text>
<text x="117.4" y="125.5">6</text>
<text x="135.2" y="122.9">7</text>
<text x="135.2" y="125.5">3</text>
<text x="205.7" y="125.5">2</text>
<text x="205.7" y="122.9">3</text>
<text x="205.7" y="120.4">4</text>
<text x="213.3" y="120.4">25</text>
<text x="213.3" y="122.9">26</text>
<text x="213.3" y="125.5">27</text>
<text x="243.8" y="120.4">33</text>
<text x="243.8" y="122.9">34</text>
<text x="243.8" y="125.5">37</text>
<text x="117.4" y="128">1</text>
<text x="205.7" y="128">1</text>
<text x="213.3" y="128">28</text>
<text x="243.8" y="128">38</text>
<text x="126.7" y="132.8" transform="rotate(-90 126.7 132.8)">4</text>
<text x="225.8" y="133.4" transform="rotate(-90 225.8 133.4)">23</text>
<text x="228.3" y="133.4" transform="rotate(-90 228.3 133.4)">35</text>
<text x="230.9" y="133.4" transform="rotate(-90 230.9 133.4)">47</text>
<text x="233.4" y="132.8" transform="rotate(-90 233.4 132.8)">8</text>
<text x="71" y="178.8">2</text>
<text x="110.4" y="177.5">3</text>
<text x="110.4" y="175">4</text>
<text x="139.6" y="177.5">3</text>
<text x="139.6" y="175">4</text>
<text x="71" y="181.4">1</text>
<text x="110.4" y="182.6">1</text>
<text x="110.4" y="180.1">2</text>
<text x="139.6" y="182.6">1</text>
<text x="139.6" y="180.1">2</text>
</g>
<g font-size="1.8" fill="#0000c2">
<text x="201.4" y="127" transform="rotate(-90 201.4 127)">Spare</text>
<text x="135.5" y="177.9" transform="rotate(-90 135.5 177.9)">RGB</text>
<text x="106" y="180.2" transform="rotate(-90 106 180.2)">ISP</text>
<text x="135.5" y="184" transform="rotate(-90 135.5 184)">SMPL</text>
</g>
</svg>
